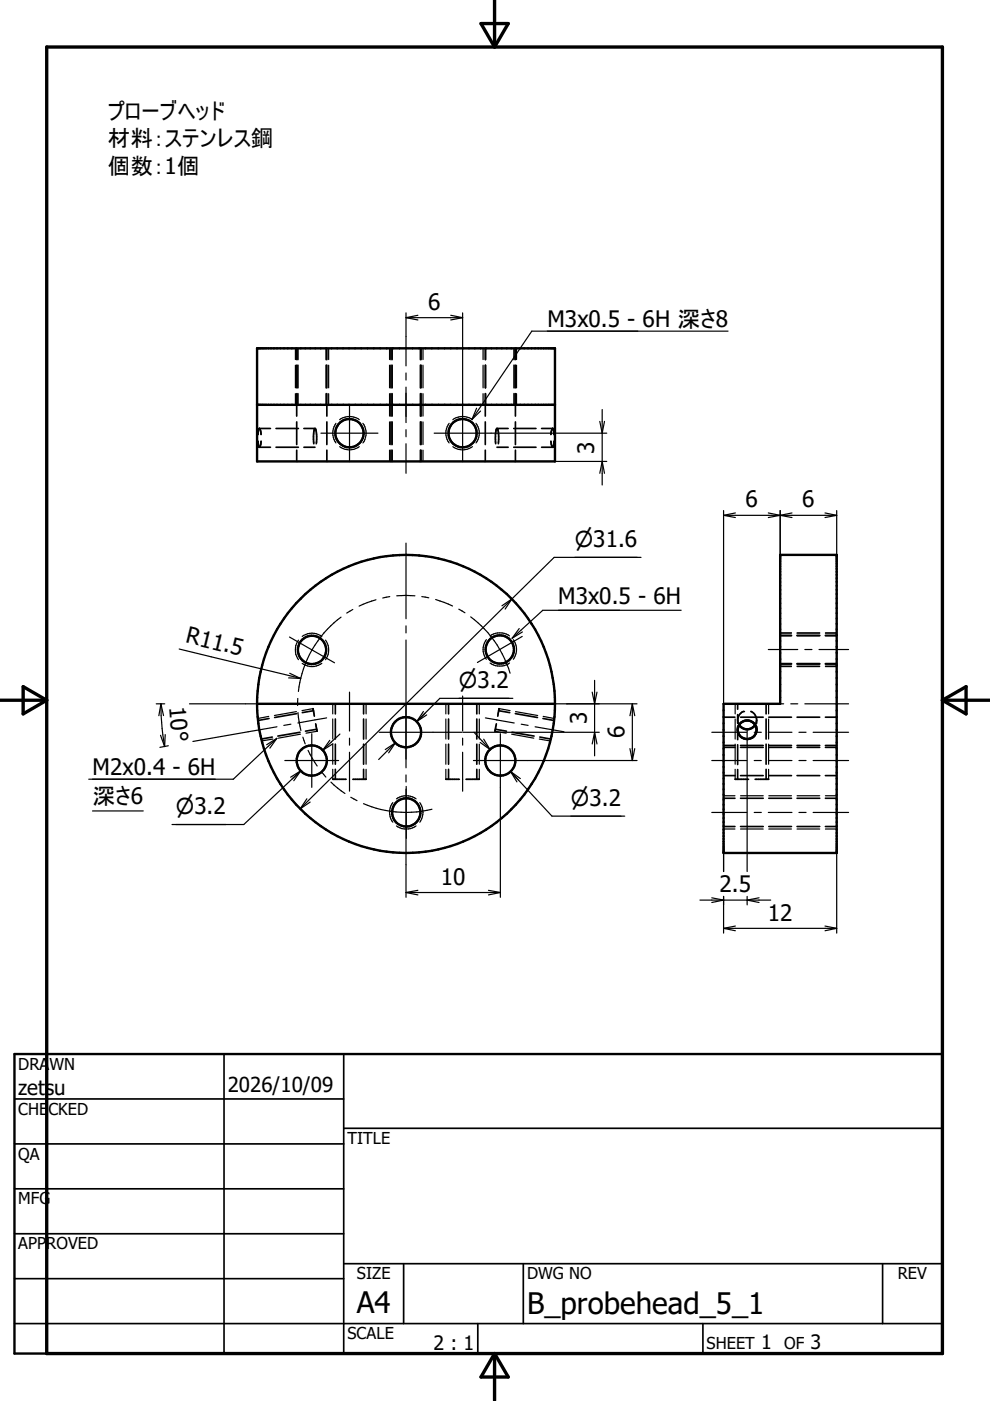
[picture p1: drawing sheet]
<svg xmlns="http://www.w3.org/2000/svg" width="210mm" height="297mm" viewBox="0 0 210 297" stroke-linecap="round" stroke-linejoin="round" font-family="sans-serif">
<g fill="none" stroke="#000" stroke-width=".51">
<path d="M54.5 73.9h63.2v23.9h-63.2zM54.5 85.8h63.2M165.4 117.6h12v63.2h-24v-31.6h12zM54.5 149.2h63.2M54.5 149.2a31.6 31.6 0 0 1 31.6-31.6 31.6 31.6 0 0 1 31.6 31.6M54.5 149.2a31.6 31.6 0 0 0 31.6 31.6 31.6 31.6 0 0 0 31.6-31.6M156.7 153.7a1.98 1.98 0 0 0 3.4 0M3.1 223.5h196.7v63.5h-196.7z"/>
<circle cx="74.1" cy="91.8" r="2.98"/>
<circle cx="98.1" cy="91.8" r="3"/>
<circle cx="66.2" cy="137.8" r="3"/>
<circle cx="106" cy="137.7" r="3"/>
<circle cx="86.1" cy="155.2" r="3.2"/>
<circle cx="158.4" cy="154.7" r="1.99"/>
<circle cx="66.1" cy="161.2" r="3.2"/>
<circle cx="86.1" cy="172.2" r="3"/>
<circle cx="106.1" cy="161.3" r="3.2"/>
</g>
<g fill="none" stroke="#000" stroke-width=".36">
<path d="M62.9 73.9v2.3M62.9 77.4v4.8M63.2 73.9v2.3M63.2 77.4v4.8M69.2 73.9v2.3M69.2 77.4v4.8M69.3 73.9v2.3M69.3 77.4v4.8M82.9 73.9v2.3M82.9 77.4v4.8M83.1 73.9v2.3M83.1 77.4v4.8"/>
<path d="M89.1 73.9v2.3M89.1 77.4v4.8M89.3 73.9v2.3M89.3 77.4v4.8M102.9 73.9v2.3M102.9 77.4v4.8M103 73.9v2.3M103 77.4v4.8M109 73.9v2.3M109 77.4v4.8M109.3 73.9v2.3M109.3 77.4v4.8"/>
<path d="M54.7 93.5l.2 1.3h2.4M55 90.8l.4 1.3M55.4 93.5l-.4 1.3M57.3 90.8h-2.4l-.2 1.3M58.5 90.8h4.8M58.5 94.8h4.8M62.9 83.5v4.7M62.9 89.5v4.8M62.9 95.4v2.4M63.2 83.5v2.3M64.4 90.8h2.4M64.4 94.8h2.4"/>
<path d="M66.8 90.8l-.3 .7v2.6M66.8 90.8a5 5 0 0 1 .3 3.3M69.2 83.5v2.3M69.3 83.5v4.7M69.3 89.5v4.8M69.3 95.4v2.4M82.9 83.5v4.7M82.9 89.5v4.8M82.9 95.4v2.4M83.1 83.5v4.7M83.1 89.5v4.8M83.1 95.4v2.4"/>
<path d="M89.1 83.5v4.7M89.1 89.5v4.8M89.1 95.4v2.4M89.3 83.5v4.7M89.3 89.5v4.8M89.3 95.4v2.4M102.9 83.5v4.7M102.9 89.5v4.8M102.9 95.4v2.4M103 83.5v2.3M105.4 90.8h2.3M105.4 94.8h2.3"/>
<path d="M105.4 90.8l-.3 1v2.3M105.4 90.8a3.7 3.7 0 0 1 .3 2.7v.6M108.9 90.8h4.7M108.9 94.8h4.7M109 83.5v2.3M109.3 83.5v4.7M109.3 89.5v4.8M109.3 95.4v2.4M114.8 90.8h2.4M114.8 94.8h2.4M116.8 93.5l.3 1.3M117.1 90.9l-.3 1.2"/>
<path d="M117.1 94.8h.1M117.2 90.8l-.1 .1M117.2 90.8l.1 .1M117.3 94.8h-.1M117.3 90.9l.2 1.2M117.5 93.5l-.2 1.3M165.4 134.7h2.4M165.4 134.8h2.4M169 134.7h4.8M169 134.8h4.8M175 134.7h2.4M175 134.8h2.4"/>
<path d="M57 152.3l-2.3 .5M57.7 156.3l-2.3 .4M62.9 151.3l-4.7 .8M63.6 155.3l-4.7 .8M66.4 150.2l.1 .5M66.5 150.7l-2.4 .4M66.5 150.7l.2 1.1M66.9 153.5l.2 1.1M67.1 154.6l-2.3 .4M67.1 154.6l.1 .4M67.2 155h.1M71.1 149.2v2.2"/>
<path d="M71.1 152.4v4.3M71.1 157.8v4.2M77.1 149.2v2.2M77.1 152.4v4.3M77.1 157.8v4.2M95.1 149.2v2.2M95.1 152.4v4.3M95.1 157.8v4.2M101.1 149.2v2.2M101.1 152.4v4.3M101.1 157.8v4.2M105 154.6l2.4 .4"/>
<path d="M105.2 153.5l-.2 1.5M105.7 150.7l2.4 .4M105.7 150.7l-.2 1.1M105.8 150.2l-.1 .5M108.5 155.3l4.7 .8M109.3 151.3l4.7 .8M114.4 156.3l2.4 .4M115.1 152.3l2.4 .5M153.4 152.1h2.4M153.4 158.5h2.4M153.4 158.1h2.4M156.4 149.2v1.2"/>
<path d="M156.4 151.5v1.9M156.4 154v2.8M156.4 157.9v4.2M157 152.1h4.8M157 158.5h4.8M157 158.1h4.8M157.6 150.9a1.94 1.94 0 0 0-.9 2.8M159.2 150.9a1.94 1.94 0 0 1 .9 2.8M160.4 152.6v.8M160.4 154v.7M162.4 149.2v2.2M162.4 152.4v4.3"/>
<path d="M162.4 157.8v4.2M163 152.1h4.8M163 158.5h4.8M163 158.1h4.8M165.4 140.7h2.4M165.4 140.8h2.4M169 152.1h4.8M169 158.5h4.8M169 158.1h4.8M169 140.7h4.8M169 140.8h4.8M175 152.1h2.4"/>
<path d="M175 158.5h2.4M175 158.1h2.4M175 140.7h2.4M175 140.8h2.4M70.5 165.2h2.9M71.1 163.1v2.1M74.8 165.2h2.8M77.1 163.1v2.1M94.5 165.2h2.9M95.1 163.1v2.1M98.8 165.2h2.8M101.1 163.1v2.1"/>
<path d="M153.4 164.4h2.4M153.4 169.2h2.4M153.4 175.2h2.4M155.9 165.2h2.8M156.4 163.2v2M157 164.4h4.8M157 169.2h4.8M157 175.2h4.8M160.1 165.2h2.9M162.4 163.1v2.1M163 164.4h4.8M163 169.2h4.8"/>
<path d="M163 175.2h4.8M169 164.4h4.8M169 169.2h4.8M169 175.2h4.8M175 164.4h2.4M175 169.2h2.4M175 175.2h2.4M3.1 233h69.8M47.5 223.5v63.5M72.9 239.2h126.9M72.9 223.5v63.5M3.1 242.5h69.8"/>
<path d="M3.1 252.1h69.8M3.1 261.6h69.8M3.1 271.1h69.8M72.9 267.9h126.9M85.6 267.9v12.7M111 267.9v12.7M187.1 267.9v12.7M3.1 280.6h196.7M101.3 280.6v6.4M149 280.6v6.4"/>
</g>
<g fill="none" stroke="#000" stroke-width=".25">
<path d="M62.6 73.9v2.3M62.6 77.4v4.8M69.7 73.9v2.3M69.7 77.4v4.8M82.6 73.9v2.3M82.6 77.4v4.8M86.1 66.3v11.3M86.1 79.1v1.5M86.1 67.4h12M86.1 67.4l2.5 .4M88.6 66.8l-2.5 .6M89.7 73.9v2.3"/>
<path d="M89.7 77.4v4.8M95.6 66.8l2.5 .6M98.1 66.3v31.6M98.1 67.4l-2.5 .4M102.4 73.9v2.3M102.4 77.4v4.8M109.5 73.9v2.3M109.5 77.4v4.8M154.4 70.2h-41.6l-12.7 18.7M62.6 83.5v2.3M68.1 91.8h12M69.7 83.5v2.3"/>
<path d="M71.2 89.7a3.5 3.5 0 0 0 0 4.2M72 89a3.5 3.5 0 0 1 4.2 0M72 94.7a3.5 3.5 0 0 0 4.2 0M74.1 85.8v12.1M76.9 89.7a3.5 3.5 0 0 1 0 4.2M82.6 83.5v4.7M82.6 89.5v4.8M82.6 95.4v2.4M86.1 82.1v7.5M86.1 91.1v1.5M86.1 94.1v6.3M89.7 83.5v4.7"/>
<path d="M89.7 89.5v4.8M89.7 95.4v2.4M92.1 91.8h36.6M95.2 89.7a3.5 3.5 0 0 0 0 4.2M96 89a3.5 3.5 0 0 1 4.2 0M96 94.7a3.5 3.5 0 0 0 4.2 0M100.9 89.7a3.5 3.5 0 0 1 0 4.2M101 86.6l-.9 2.3M101.9 87.1l-1.8 1.8M102.4 83.5v2.3M109.5 83.5v2.3M117.7 97.8h11"/>
<path d="M127.2 89.3l.5 2.5 .5-2.5M127.7 86.8v16M86.1 115.1v16.1M127.2 100.4l.5-2.6 .5 2.6M135.9 118.2h-18.4l-9 8.8M153.4 108.2v41M153.4 109.3h24M153.4 109.3l2.5 .4M155.9 108.8l-2.5 .5M162.9 108.8l2.5 .5M165.4 109.3l-2.5 .4M165.4 108.2v29.4"/>
<path d="M165.4 109.3l2.5 .4M167.9 108.8l-2.5 .5M174.9 108.8l2.5 .5M177.4 108.2v9.4M177.4 109.3l-2.5 .4M38 137.6l25.7 6.2M61.4 135.1l9.5 5.4M63.3 135.7a3.6 3.6 0 0 0 0 4.2M64.1 134.9a3.5 3.5 0 0 1 4.1 0M69 135.7a3.6 3.6 0 0 1 0 4.2M72.3 130.9a22.8 22.8 0 0 0-9 15.7M74.8 129.2l-1.3 .8"/>
<path d="M79.7 127.2l-3.6 1.3M82.6 126.5l-1.4 .3M84.1 126.3h3.9M86.1 132.7v1.5M86.1 135.7v27.1M89.4 126.5l1.5 .2M92.4 127.1l3.5 1.4M97.3 129.2l1.3 .7M99.8 130.8a23 23 0 0 1 8.3 11.9M103.1 135.6a3.5 3.5 0 0 0 0 4.2M103.9 134.8a3.6 3.6 0 0 1 4.1 0M108.5 127l-44.9 44.5"/>
<path d="M108.5 127l-1.4 2.1M108.5 127l-2.1 1.4M108.8 135.6a3.5 3.5 0 0 1 0 4.2M110.1 133.3l-1.5 2M110.7 134.9l-9.5 5.6M110.8 134l-2.2 1.3M144.4 129.4h-29.3l-6.5 5.9M162.9 137.7h6.2M165.4 134.2h2.4M165.4 137.8v11.4M169 134.2h4.8M170.6 137.7h1.5"/>
<path d="M173.7 137.7h6.2M175 134.2h2.4M33.1 149.2h1.8M34 155.9l.9 2.4M34.1 149.2l.3 5.3 .5 3.8M34.1 149.2l.6 2.5M34.1 149.2l-.4 2.5M35 155.7l-.1 2.6M35.7 158.1l-1.8 .4M40.2 149.2h27.9M55.1 154.7l-14.2 2.5M57 151.9l-2.3 .4"/>
<path d="M57.8 156.7l-2.3 .4M58.7 156.5l-9.2 8.7h-30.7M58.7 156.5l-1.5 2.1M58.7 156.5l-2.2 1.4M58.7 154.1l-3.7 .6M61.2 143.7l2.5 .1M61.4 142.7l2.3 1.1M61.7 153.5l-1.5 .3M62.8 150.9l-4.6 .8M63.1 148.1v1.5M63.2 151.1l.6 3.8M63.7 155.7l-4.7 .8"/>
<path d="M64.1 140.7a3.5 3.5 0 0 0 4.1 0M64.2 156.3l.5 1.4M65.3 159.1l1.9 3.3M66.1 155.6v11.3M66.4 150.2l-2.4 .5M67.2 155l-2.3 .4M69.3 152.2l-6.1 1.1M69.6 149.2h1.5M69.9 157l-1.5 2.1M70.5 149.2v2.2M70.5 152.4v4.3M70.5 157.8v4.2"/>
<path d="M70.6 157.7l-2.2 1.4M72.1 155.6l-3.7 3.5M72.6 149.2h27M74.1 146.7v8.3M74.1 156.5v1.5M74.1 159.5v8.2M77.6 149.2v2.2M77.6 152.4v4.3M77.6 157.8v4.2M80.4 155.3h17.6M83.8 157.5l-3.5 3.5M83.8 157.5l-1.4 2.1"/>
<path d="M83.8 157.5l-2.1 1.4M89.8 150.9l-1.5 2.1M90.5 151.6l-2.2 1.4M94.5 149.2v2.2M94.5 152.4v4.3M94.5 157.8v4.2M98.1 147.6v7.4M98.1 156.5v1.5M98.1 159.5v8.2M98.2 155.3h28.9M100.5 155.3l3.4 3.6M101.1 149.2h1.5"/>
<path d="M101.6 149.2v2.2M101.6 152.4v4.3M101.6 157.8v4.2M101.8 157.4l2.1 1.5M102.6 156.7l1.3 2.2M102.9 152.2l6.1 1.1M103.9 140.6a3.6 3.6 0 0 0 4.1 0M104.1 149.2h31M105 155l2.3 .4M105.8 150.2l2.3 .5M106.1 155.6v34.6M108.5 155.7l4.7 .8"/>
<path d="M108.7 148.1h-15.4l-5 4.9M109.3 150.9l4.7 .8M110.5 153.5l1.5 .3M113.5 154.1l6.1 1.1M114.3 156.7l2.4 .4M115.2 151.9l2.3 .4M125.6 146.7l.5 2.5 .5-2.5M125.6 157.7l.5-2.4 .5 2.4M126.1 144.3v16M133.6 158.7l.5 2.5M134.1 149.2v12M134.1 149.2l.5 2.5"/>
<path d="M134.1 149.2l-.5 2.5M134.6 158.7l-.5 2.5M150.9 155.3h7.5M155.9 149.2v2.2M155.9 152.4v4.3M155.9 157.8v4.2M156.9 149.2h9.3M158.4 154.7v.5M158.4 155.4v5.7M159.9 155.3h1.5M162.9 155.3h5M163 149.2v2.2"/>
<path d="M163 152.4v4.3M163 157.8v4.2M165.4 141.2h2.4M165.4 141.3h2.4M167.7 149.2h1.4M169 141.2h4.8M169 141.3h4.8M169.4 155.3h1.5M170.6 149.2h9.3M172.4 155.3h7.5M175 141.2h2.4M175 141.3h2.4"/>
<path d="M19.6 171.9h10.8M60.4 161.2h11.4M63.8 163.4l-12.1 11.4h-15.2M63.8 163.4l-1.9 1.8M63.8 163.4l-1.5 2.1M63.8 163.4l-2.2 1.4M65.1 169.4l-1.5 2.1M65.8 170.1l-2.2 1.4M68.1 163.6l1 1.2M70.2 165.8l2.9 2.4M70.5 163.1v2.1M74.4 169l1.3 .8"/>
<path d="M77.1 170.4a22.3 22.3 0 0 0 9 1.9M77.6 163.1v2.1M83.3 170.2a3.5 3.5 0 0 0 0 4.1M84.1 175.1a3.6 3.6 0 0 0 4.1 0M84.1 169.4a3.6 3.6 0 0 1 4.1 0M86.1 164.3v1.5M86.1 167.3v22.9M86.1 172.3v5.4M86.1 166.7v5.6M89 170.2a3.5 3.5 0 0 1 0 4.1M91.6 171.6l-3.3 .5-2.2 .2M94.5 163.1v2.1"/>
<path d="M100.4 161.2h34.7M101.6 163.1v2.1M108.2 163.6l8.8 9.4h15.5M108.2 163.6l1.7 1.8M108.2 163.6l2.1 1.5M108.2 163.6l1.4 2.2M150.9 161.2h7.5M150.9 172.3h7.5M153.4 168.7h2.4M153.4 175.8h2.4M155.9 163.1v2.1M157 168.7h4.8"/>
<path d="M157 175.8h4.8M158.4 161.4v10.7M158.4 172.3v12.5M159.9 161.2h1.5M159.9 172.3h1.5M162.9 161.2h5M162.9 172.3h5M163 163.1v2.1M163 168.7h4.8M163 175.8h4.8M169 168.7h4.8M169 175.8h4.8"/>
<path d="M169.4 161.2h1.5M169.4 172.3h1.5M172.4 161.2h7.5M172.4 172.3h7.5M175 168.7h2.4M175 175.8h2.4M86.1 189.2h20M86.1 189.2l2.5 .5M88.6 188.8l-2.5 .4M103.6 188.8l2.5 .4M106.1 189.2l-2.5 .5M148.4 190.8h15"/>
<path d="M150.9 190.4l2.5 .4-2.5 .5M153.4 196.8h24M153.4 196.8l2.5 .5M153.4 180.8v4M153.4 190.1v7.7M155.9 196.3l-2.5 .5M158.4 190.1v1.8M160.9 190.4l-2.5 .4 2.5 .5M174.9 196.3l2.5 .5M177.4 196.8l-2.5 .5M177.4 180.8v17"/>
<circle cx="86.1" cy="149.2" r="31.6"/>
</g>
<circle cx="157.6" cy="150.9" r=".18" fill="#000"/>
<path d="M104.9 0v10M9.9 10h189.9v277h-189.9zM102 5h5.8l-2.9 5zM-.1 148.5h10M4.9 145.6l5 2.9-5 2.9zM199.8 148.5h10M199.8 148.5l5-2.9v5.8zM104.9 287v9.9M104.9 287l2.9 5h-5.8z" fill="none" stroke="#000" stroke-width=".71"/>
<g font-size="6.3">
<text x="75.6" y="278.4">A4</text>
<text x="111.7" y="278.6">B_probehead_5_1</text>
</g>
<g font-size="4.8">
<text x="22.9" y="25.3">プローブヘッド</text>
<text x="22.9" y="31">材料：ステンレス鋼</text>
<text x="22.9" y="36.8">個数：1個</text>
<text x="90.8" y="65.7">6</text>
<text x="116.1" y="69.3">M3x0.5 - 6H 深さ8</text>
<text x="126" y="96.2" transform="rotate(-90 126 96.2)">3</text>
<text x="158.1" y="107.6">6</text>
<text x="170.1" y="107.6">6</text>
<text x="118.4" y="128.1">M3x0.5 - 6H</text>
<text x="39.2" y="136.2" transform="rotate(14 39.2 136.2)">R11.5</text>
<text x="35.9" y="149.9" transform="rotate(85 35.9 149.9)">10°</text>
<text x="124.4" y="153.6" transform="rotate(-90 124.4 153.6)">3</text>
<text x="132.4" y="156.5" transform="rotate(-90 132.4 156.5)">6</text>
<text x="19.6" y="164.2">M2x0.4 - 6H</text>
<text x="19.6" y="170.4">深さ6</text>
<text x="93.5" y="187.6">10</text>
<text x="152.5" y="189.2">2.5</text>
<text x="162.8" y="195.2">12</text>
</g>
<g font-size="4.6">
<text x="121.9" y="116">⌀31.6</text>
<text x="97.3" y="145.9">⌀3.2</text>
<text x="37.3" y="172.7">⌀3.2</text>
<text x="121.1" y="170.9">⌀3.2</text>
</g>
<g font-size="4.4">
<text x="3.9" y="232.2">zetsu</text>
<text x="48.3" y="231.5">2026/10/09</text>
</g>
<g font-size="4.2">
<text x="91.9" y="286.2">2 : 1</text>
<text x="161.4" y="286.1">1</text>
<text x="171.9" y="286.1">3</text>
</g>
<g font-size="3.5">
<text x="3.9" y="226.8">DRAWN</text>
<text x="3.9" y="236.3">CHECKED</text>
<text x="3.9" y="245.9">QA</text>
<text x="73.7" y="242.5">TITLE</text>
<text x="3.9" y="255.4">MFG</text>
<text x="3.9" y="264.9">APPROVED</text>
<text x="75.7" y="271.3">SIZE</text>
<text x="111.7" y="271.3">DWG NO</text>
<text x="190.4" y="271.2">REV</text>
<text x="73.7" y="284">SCALE</text>
<text x="149.8" y="286.1">SHEET</text>
<text x="166.3" y="286.1">OF</text>
</g>
</svg>
